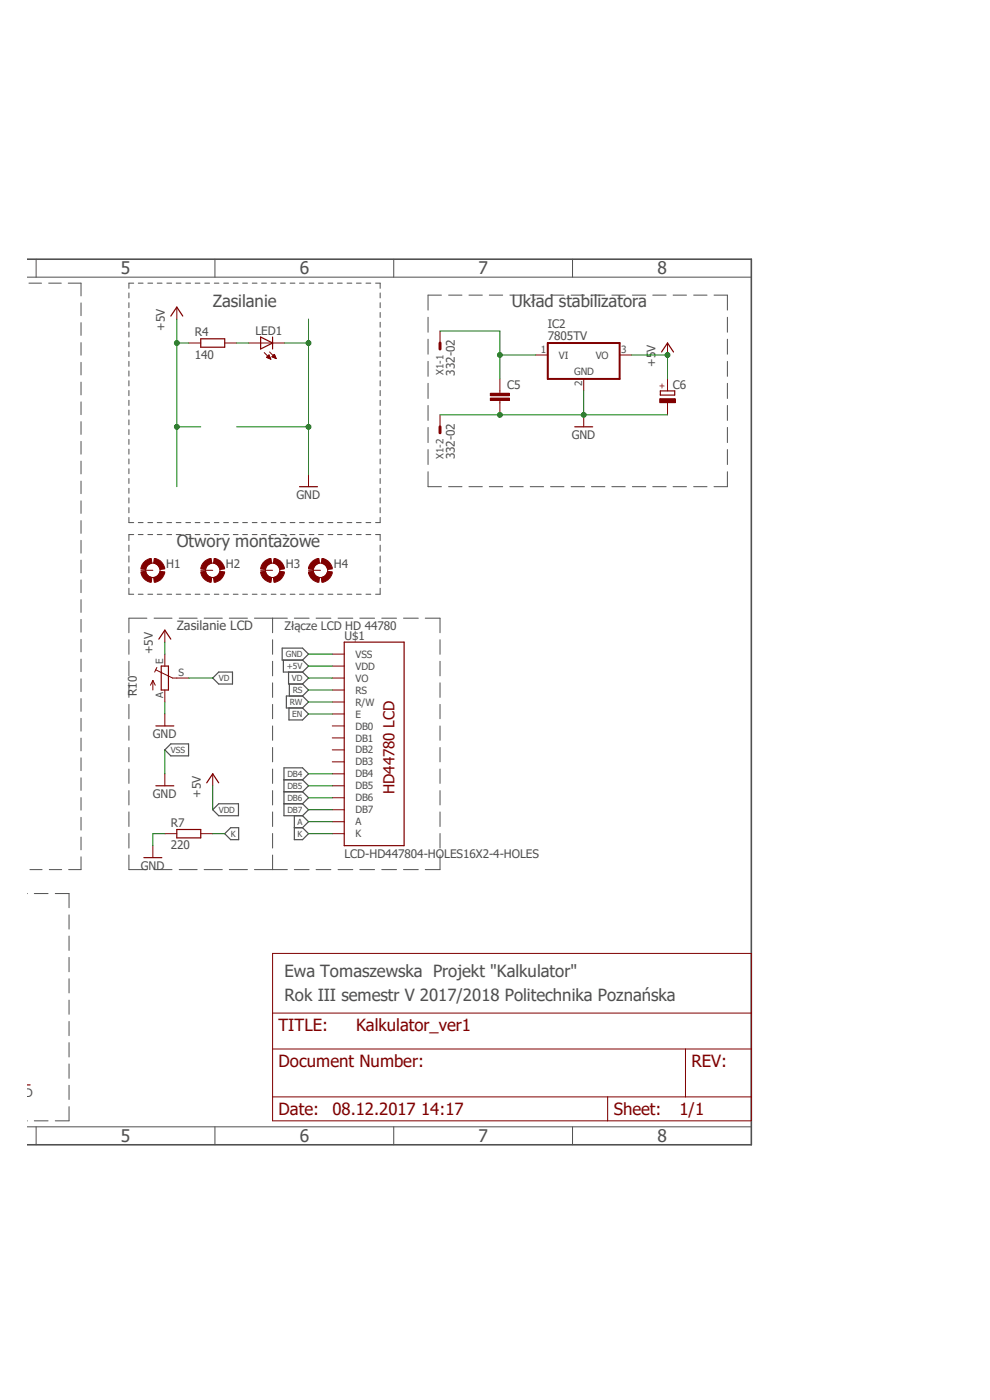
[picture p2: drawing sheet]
<svg xmlns="http://www.w3.org/2000/svg" width="210mm" height="297mm" viewBox="0 0 210 297" stroke-linecap="round" stroke-linejoin="round" font-family="sans-serif">
<path d="M159.7 54.7l-154 94.3M5.7 148.9l154 94.3" fill="none" stroke="#fff" stroke-width=".21"/>
<g fill="none" stroke="#505050" stroke-width=".21">
<path d="M5.7 58.8h153.7M7.7 55v3.8M45.6 55v3.8M83.5 55v3.8M121.5 55v3.8M6.1 60.1h2.7M10.3 60.1h2.7M14.5 60.1h2.7v2.7M17.2 64.3v2.7M17.2 68.5v2.7M17.2 72.7v2.7M17.2 76.9v2.6"/>
<path d="M27.3 62.1v1.1M27.3 64.2v1.1M27.3 66.3v1.1M27.3 68.4v1M27.3 70.4v1.1M27.3 72.5v1.1M27.3 74.6v1M27.3 76.7v1M27.3 78.7v1.1M28.4 60.1h-1.1v1.1M29.3 60.1h1.1M31.4 60.1h1"/>
<path d="M33.4 60.1h1M35.4 60.1h1M37.4 60.1h1M39.4 60.1h1M41.4 60.1h1M43.4 60.1h1M45.5 60.1h.9M47.5 60.1h1M49.5 60.1h1M51.5 60.1h1M53.5 60.1h1M55.5 60.1h1"/>
<path d="M57.5 60.1h1M59.5 60.1h1M61.6 60.1h1M63.5 60.1h1.1M65.6 60.1h1M67.6 60.1h1M69.6 60.1h1M71.6 60.1h1M73.6 60.1h1M75.6 60.1h1M77.6 60.1h1.1M79.7 60.1h.9v1.1"/>
<path d="M80.6 62.1v1.1M80.6 64.2v1.1M80.6 66.3v1.1M80.6 68.4v1M80.6 70.4v1.1M80.6 72.5v1.1M80.6 74.6v1M80.6 76.7v1M80.6 78.7v1.1M90.8 67.3v3.2M90.8 72v3.1M90.8 76.7v3.1"/>
<path d="M93.6 62.6h-2.8v3.2M95.2 62.6h2.8M99.5 62.6h2.8M103.8 62.6h2.8M108.2 62.6h2.8M112.5 62.6h2.8M116.8 62.6h2.8M121.2 62.6h2.8M125.5 62.6h2.8M129.8 62.6h2.8M134.2 62.6h2.8M138.5 62.6h2.8"/>
<path d="M142.8 62.6h2.8M147.2 62.6h2.8M151.5 62.6h2.8v3.2M154.3 67.3v3.2M154.3 72v3.1M154.3 76.7v3.1M17.2 81.1v2.7M17.2 85.3v2.7M17.2 89.5v2.7M17.2 93.6v2.8M17.2 97.8v2.7M27.3 80.8v1.1"/>
<path d="M27.3 82.8v1.1M27.3 84.9v1.1M27.3 87v1.1M27.3 89.1v1M27.3 91.1v1.1M27.3 93.2v1.1M27.3 95.3v1.1M27.3 97.4v1M27.3 99.4v1.1M80.6 80.8v1.1M80.6 82.8v1.1M80.6 84.9v1.1"/>
<path d="M80.6 87v1.1M80.6 89.1v1M80.6 91.1v1.1M80.6 93.2v1.1M80.6 95.3v1.1M80.6 97.4v1M80.6 99.4v1.1M90.8 81.3v3.2M90.8 86v3.2M90.8 90.7v3.2M90.8 95.4v3.2M154.3 81.3v3.2"/>
<path d="M154.3 86v3.2M154.3 90.7v3.2M154.3 95.4v3.2M17.2 102.1v2.6M17.2 106.3v2.6M17.2 110.4v2.8M17.2 114.6v2.7M17.2 118.8v2.7M27.3 101.5v1.1M27.3 103.6v1M27.3 105.6v1.1M27.3 107.7v1.1"/>
<path d="M27.3 109.8v1.1h1.1M27.3 115.7v1.3M27.3 117.9v1.4M28.4 113.4h-1.1v1.3M29.3 110.9h1.1M29.3 113.4h1.1M31.4 110.9h1M31.4 113.4h1M33.4 110.9h1M33.4 113.4h1M35.4 110.9h1M35.4 113.4h1"/>
<path d="M37.4 110.9h1M37.4 113.4h1M39.4 110.9h1M39.4 113.4h1M41.4 110.9h1M41.4 113.4h1M43.4 110.9h1M43.4 113.4h1M45.5 110.9h.9M45.5 113.4h.9M47.5 110.9h1M47.5 113.4h1"/>
<path d="M49.5 110.9h1M49.5 113.4h1M51.5 110.9h1M51.5 113.4h1M53.5 110.9h1M53.5 113.4h1M55.5 110.9h1M55.5 113.4h1M57.5 110.9h1M57.5 113.4h1M59.5 110.9h1M59.5 113.4h1"/>
<path d="M61.6 110.9h1M61.6 113.4h1M63.5 110.9h1.1M63.5 113.4h1.1M65.6 110.9h1M65.6 113.4h1M67.6 110.9h1M67.6 113.4h1M69.6 110.9h1M69.6 113.4h1M71.6 110.9h1M71.6 113.4h1"/>
<path d="M73.6 110.9h1M73.6 113.4h1M75.6 110.9h1M75.6 113.4h1M77.6 110.9h1.1M77.6 113.4h1.1M79.7 113.4h.9v1.3M80.6 109.8v1.1h-.9M80.6 101.5v1.1M80.6 103.6v1M80.6 105.6v1.1M80.6 107.7v1.1"/>
<path d="M80.6 115.7v1.3M80.6 117.9v1.4M90.8 100.1v3.2h2.8M95.2 103.3h2.8M99.5 103.3h2.8M103.8 103.3h2.8M108.2 103.3h2.8M112.5 103.3h2.8M116.8 103.3h2.8M121.2 103.3h2.8M125.5 103.3h2.8M129.8 103.3h2.8"/>
<path d="M134.2 103.3h2.8M138.5 103.3h2.8M142.8 103.3h2.8M147.2 103.3h2.8M154.3 100.1v3.2h-2.8M17.2 123v2.7M17.2 127.2v2.7M17.2 131.4v2.7M17.2 135.6v2.7M17.2 139.8v2.7M27.3 120.2v1.3M27.3 122.5v1.3"/>
<path d="M27.3 124.8v1.3h1.1M27.3 135.7v3.1M29.3 126.1h1.1M31.2 131.1h-3.9v3.1M31.4 126.1h1M32.7 131.1h3.8M33.4 126.1h1M35.4 126.1h1M37.4 126.1h1M38 131.1h3.8M39.4 126.1h1M41.4 126.1h1"/>
<path d="M43.3 131.1h3.9M43.4 126.1h1M45.5 126.1h.9M47.5 126.1h1M48.6 131.1h3.9M49.5 126.1h1M51.5 126.1h1M53.5 126.1h1M54 131.1h7M55.5 126.1h1M57.5 126.1h1M57.8 131.1v3.1"/>
<path d="M57.8 135.7v3.1M59.5 126.1h1M61.6 126.1h1M62.4 131.1h3.2M63.5 126.1h1.1M65.6 126.1h1M67.1 131.1h3.1M67.6 126.1h1M69.6 126.1h1M71.6 126.1h1M71.7 131.1h3.1M73.6 126.1h1"/>
<path d="M75.6 126.1h1M76.3 131.1h3.2M77.6 126.1h1.1M80.6 120.2v1.3M80.6 122.5v1.3M80.6 124.8v1.3h-.9M81 131.1h3.1M85.6 131.1h3.1M90.2 131.1h3.1v3.1M93.3 135.7v3.1M17.2 144v2.7M17.2 148.2v2.7"/>
<path d="M17.2 152.4v2.7M17.2 156.6v2.7M27.3 140.3v3.1M27.3 144.9v3.1M27.3 149.4v3.1M27.3 154v3.1M27.3 158.6v3M57.8 140.3v3.1M57.8 144.9v3.1M57.8 149.4v3.1M57.8 154v3.1M57.8 158.6v3"/>
<path d="M93.3 140.3v3.1M93.3 144.9v3.1M93.3 149.4v3.1M93.3 154v3.1M93.3 158.6v3M17.2 160.8v2.7M17.2 165v2.7M17.2 169.2v2.7M17.2 173.4v2.7M17.2 177.6v2.7M27.3 163.2v3M27.3 167.7v3.1"/>
<path d="M27.3 172.3v3M27.3 176.8v3.1M57.8 163.2v3M57.8 167.7v3.1M57.8 172.3v3M57.8 176.8v3.1M93.3 163.2v3M93.3 167.7v3.1M93.3 172.3v3M93.3 176.8v3.1M5.7 189.6h.1M6.3 184.5h2.6"/>
<path d="M7.3 189.6h2.9M10.5 184.5h2.6M11.7 189.6h2.9v3M14.6 194.1v3M14.6 198.6v3M17.2 181.8v2.7h-2.6M27.3 181.4v3.1h3.9M32.7 184.5h3.8M38 184.5h3.8M43.3 184.5h3.9M48.6 184.5h3.9M54 184.5h7"/>
<path d="M57.8 181.4v3.1M62.4 184.5h3.2M67.1 184.5h3.1M71.7 184.5h3.1M76.3 184.5h3.2M81 184.5h3.1M85.6 184.5h3.1M93.3 181.4v3.1h-3.1M14.6 203.1v3.1M14.6 207.6v3.1M14.6 212.2v3M14.6 216.7v3"/>
<path d="M5.7 239.1h153.7M5.7 237.8h.1M7.3 237.8h2.9M7.7 239.1v3.8M14.6 234.8v3h-2.9M14.6 221.2v3M14.6 225.7v3.1M14.6 230.3v3M45.6 239.1v3.8M83.5 239.1v3.8M121.5 239.1v3.8"/>
</g>
<path d="M5.7 55h153.7v187.9h-153.7" fill="none" stroke="#505050" stroke-width=".34"/>
<g fill="none" stroke="#505050" stroke-width=".25">
<path d="M59.9 137.5h4.3l1.2 1.3-1.2 1.2h-4.3zM36.2 157.8h3.8v2.6h-3.8l-1.2-1.3zM45.1 143.8l1.3-1.2h2.9v2.5h-2.9zM60.1 140v2.6h4.1M61.2 142.6v2.5h3M61.3 150.2v2.5h2.9l1.2-1.2-1.2-1.3M61.4 145.1v2.6M64.2 140l1.2 1.3-1.2 1.3M64.2 147.7h-3.5v2.5h3.5M64.2 147.7l1.2 1.2-1.2 1.3M64.2 145.1l1.2 1.3-1.2 1.3M64.2 142.6l1.2 1.2-1.2 1.3"/>
<path d="M46.4 170.5h4.2v2.6h-4.2l-1.3-1.3zM47.7 176.9l1.2-1.3h1.7v2.5h-1.7zM60.2 170.5h4M60.2 168h4M60.2 165.4h4M62.4 175.6h1.8M62.4 173.1v5h1.8l1.2-1.2-1.2-1.3M64.2 173.1l1.2 1.2-1.2 1.3M64.2 165.4l1.2-1.2-1.2-1.3h-4v10.2h4M64.2 170.5l1.2 1.3-1.2 1.3M64.2 168l1.2 1.2-1.2 1.3M64.2 165.4l1.2 1.3-1.2 1.3"/>
</g>
<path d="M36.2 67.1l1.3-1.9 1.3 1.9M42.6 71.9h5.1v1.8h-5.1zM55.3 71.5l2.5 1.3-2.5 1.2zM57.8 71.5v2.5M63.5 103.3h3.9M33.1 154h3.8M33.1 166.7h3.8M37.5 176h5.1v1.8h-5.1zM43.9 166.1l1.2-1.9 1.3 1.9M30.5 181.9h3.8M5.7 230.2h.7" fill="none" stroke="#800000" stroke-width=".25"/>
<g fill="none" stroke="#800000" stroke-width=".21">
<path d="M37.5 65.2v2.5M40 72.8h2.6M47.7 72.8h2.5M52.7 72.8h7.7M56 74.8l1.4 1.4M56.6 75.8h.6M56.6 75.9h.7M56.7 75.7h.5M56.8 75.6h.3M56.9 75.9h.4M56.9 75.5h.2M56.9 75.4h.2"/>
<path d="M57 75.3h.1M57.1 75.3l-.5 .5 .8 .4M57.1 75.3l.3 .9M57.1 76h.3M57.2 74.7l1.4 1.4M57.3 76.1h.1M57.7 75.7h.7M57.7 75.7l.9 .4M57.8 75.6h.6M57.9 75.8h.6M57.9 75.5h.4M58 75.4h.3"/>
<path d="M58 75.3h.3M58.1 75.9h.4M58.1 75.2h.1M58.2 75.2l-.5 .5M58.2 75.2l.4 .9M58.3 75.9h.2M58.5 76h.1M106 82.9v.5M106 85v.5M65.4 100.7v2.6M35 151.5v2.5M32.4 179.4v2.5"/>
<path d="M35 164.2v2.5M35 176.9h2.5M42.6 176.9h2.5M45.1 164.2v2.5"/>
</g>
<path d="M104 84.5h4.1v.5h-4.1z" fill-rule="evenodd" fill="#800000"/>
<path d="M104 84.5h4.1v.5h-4.1z" fill="none" stroke="#800000" stroke-width=".21"/>
<path d="M104 83.4h4.1v.5h-4.1z" fill-rule="evenodd" fill="#800000"/>
<path d="M104 83.4h4.1v.5h-4.1zM106 80.4v2.5M106 85.5v2.5" fill="none" stroke="#800000" stroke-width=".21"/>
<path d="M140.1 82.9h3v.9h-3z" fill="none" stroke="#800000" stroke-width=".25"/>
<path d="M140 84.6h3.3v.8h-3.3z" fill-rule="evenodd" fill="#800000"/>
<path d="M93.3 70.2v2.6M141.6 72.8v2.5M93.3 88v2.6M123.8 88v2.6M140 84.6h3.3v.8h-3.3zM141.6 80.4v2.5M141.6 85.5v2.5" fill="none" stroke="#800000" stroke-width=".21"/>
<path d="M140.3 74.7l1.3-1.9 1.3 1.9M121.9 90.6h3.8" fill="none" stroke="#800000" stroke-width=".25"/>
<path d="M93.3 72.8v1.2M93.3 90.6v1.2" fill="none" stroke="#800000" stroke-width=".64"/>
<path d="M32.7 118.5a2.44 2.44 0 0 1 2.3 2.2l-1 .1a1.68 1.68 0 0 0-1.4-1.3z" fill-rule="evenodd" fill="#800000"/>
<path d="M32.7 118.5a2.44 2.44 0 0 1 2.3 2.2l-1 .1a1.68 1.68 0 0 0-1.4-1.3z" fill="none" stroke="#800000" stroke-width=".21"/>
<path d="M30.8 119l1.3-.5 .1 1a1.57 1.57 0 0 0-1.3 1.3l-1-.1a2.35 2.35 0 0 1 .9-1.7z" fill-rule="evenodd" fill="#800000"/>
<path d="M30.8 119l1.3-.5 .1 1a1.57 1.57 0 0 0-1.3 1.3l-1-.1a2.35 2.35 0 0 1 .9-1.7z" fill="none" stroke="#800000" stroke-width=".21"/>
<path d="M29.9 121.3l1-.1a1.57 1.57 0 0 0 1.3 1.4l-.1 .9a2.45 2.45 0 0 1-2.2-2.2z" fill-rule="evenodd" fill="#800000"/>
<path d="M29.9 121.3l1-.1a1.57 1.57 0 0 0 1.3 1.4l-.1 .9a2.45 2.45 0 0 1-2.2-2.2z" fill="none" stroke="#800000" stroke-width=".21"/>
<path d="M32.6 122.6a1.68 1.68 0 0 0 1.4-1.4l1 .1a2.57 2.57 0 0 1-2.3 2.2z" fill-rule="evenodd" fill="#800000"/>
<g fill="none" stroke="#800000" stroke-width=".21">
<path d="M29.9 121h2.5M32.6 122.6a1.68 1.68 0 0 0 1.4-1.4l1 .1a2.57 2.57 0 0 1-2.3 2.2z"/>
<circle cx="32.4" cy="121" r="1.53"/>
</g>
<path d="M45.4 118.5a2.44 2.44 0 0 1 2.3 2.2l-1 .1a1.68 1.68 0 0 0-1.4-1.3z" fill-rule="evenodd" fill="#800000"/>
<path d="M45.4 118.5a2.44 2.44 0 0 1 2.3 2.2l-1 .1a1.68 1.68 0 0 0-1.4-1.3z" fill="none" stroke="#800000" stroke-width=".21"/>
<path d="M43.5 119l1.3-.5 .1 1a1.57 1.57 0 0 0-1.3 1.3l-1-.1a2.35 2.35 0 0 1 .9-1.7z" fill-rule="evenodd" fill="#800000"/>
<path d="M43.5 119l1.3-.5 .1 1a1.57 1.57 0 0 0-1.3 1.3l-1-.1a2.35 2.35 0 0 1 .9-1.7z" fill="none" stroke="#800000" stroke-width=".21"/>
<path d="M42.6 121.3l1-.1a1.57 1.57 0 0 0 1.3 1.4l-.1 .9a2.45 2.45 0 0 1-2.2-2.2z" fill-rule="evenodd" fill="#800000"/>
<path d="M42.6 121.3l1-.1a1.57 1.57 0 0 0 1.3 1.4l-.1 .9a2.45 2.45 0 0 1-2.2-2.2z" fill="none" stroke="#800000" stroke-width=".21"/>
<path d="M45.3 122.6a1.68 1.68 0 0 0 1.4-1.4l1 .1a2.57 2.57 0 0 1-2.3 2.2z" fill-rule="evenodd" fill="#800000"/>
<g fill="none" stroke="#800000" stroke-width=".21">
<path d="M42.6 121h2.5M45.3 122.6a1.68 1.68 0 0 0 1.4-1.4l1 .1a2.57 2.57 0 0 1-2.3 2.2z"/>
<circle cx="45.1" cy="121" r="1.53"/>
</g>
<path d="M58.1 118.5a2.37 2.37 0 0 1 2.2 2.2l-.9 .1a1.68 1.68 0 0 0-1.4-1.3z" fill-rule="evenodd" fill="#800000"/>
<path d="M58.1 118.5a2.37 2.37 0 0 1 2.2 2.2l-.9 .1a1.68 1.68 0 0 0-1.4-1.3z" fill="none" stroke="#800000" stroke-width=".21"/>
<path d="M56.2 119l1-.5h.3l.1 1a1.57 1.57 0 0 0-1.3 1.3l-1-.1a2.35 2.35 0 0 1 .9-1.7z" fill-rule="evenodd" fill="#800000"/>
<path d="M56.2 119l1-.5h.3l.1 1a1.57 1.57 0 0 0-1.3 1.3l-1-.1a2.35 2.35 0 0 1 .9-1.7z" fill="none" stroke="#800000" stroke-width=".21"/>
<path d="M55.3 121.3l1-.1a1.57 1.57 0 0 0 1.3 1.4l-.1 .9a2.45 2.45 0 0 1-2.2-2.2z" fill-rule="evenodd" fill="#800000"/>
<path d="M55.3 121.3l1-.1a1.57 1.57 0 0 0 1.3 1.4l-.1 .9a2.45 2.45 0 0 1-2.2-2.2z" fill="none" stroke="#800000" stroke-width=".21"/>
<path d="M58 122.6a1.68 1.68 0 0 0 1.4-1.4l.9 .1a2.45 2.45 0 0 1-2.2 2.2z" fill-rule="evenodd" fill="#800000"/>
<g fill="none" stroke="#800000" stroke-width=".21">
<path d="M55.3 121h2.5M58 122.6a1.68 1.68 0 0 0 1.4-1.4l.9 .1a2.45 2.45 0 0 1-2.2 2.2z"/>
<circle cx="57.8" cy="121" r="1.53"/>
</g>
<path d="M68.3 118.5a2.45 2.45 0 0 1 2.2 2.2l-1 .1a1.68 1.68 0 0 0-1.3-1.3z" fill-rule="evenodd" fill="#800000"/>
<path d="M68.3 118.5a2.45 2.45 0 0 1 2.2 2.2l-1 .1a1.68 1.68 0 0 0-1.3-1.3z" fill="none" stroke="#800000" stroke-width=".21"/>
<path d="M66.4 119l1-.5h.2l.2 1a1.68 1.68 0 0 0-1.4 1.3l-1-.1a2.35 2.35 0 0 1 1-1.7z" fill-rule="evenodd" fill="#800000"/>
<path d="M66.4 119l1-.5h.2l.2 1a1.68 1.68 0 0 0-1.4 1.3l-1-.1a2.35 2.35 0 0 1 1-1.7z" fill="none" stroke="#800000" stroke-width=".21"/>
<path d="M65.4 121.3l1-.1a1.68 1.68 0 0 0 1.4 1.4l-.2 .9a2.45 2.45 0 0 1-2.2-2.2z" fill-rule="evenodd" fill="#800000"/>
<path d="M65.4 121.3l1-.1a1.68 1.68 0 0 0 1.4 1.4l-.2 .9a2.45 2.45 0 0 1-2.2-2.2z" fill="none" stroke="#800000" stroke-width=".21"/>
<path d="M68.2 122.6a1.68 1.68 0 0 0 1.3-1.4l1 .1a2.45 2.45 0 0 1-2.2 2.2z" fill-rule="evenodd" fill="#800000"/>
<g fill="none" stroke="#800000" stroke-width=".21">
<path d="M113.7 75.3h2.5M131.4 75.3h2.6M123.8 80.4v2.5M35 133.7v2.5M35 138.8v2.5M65.4 121h2.6M68.2 122.6a1.68 1.68 0 0 0 1.3-1.4l1 .1a2.45 2.45 0 0 1-2.2 2.2zM70.5 138.8h2.5M32.4 144.4v2M32.4 144.4l-.5 1M32.4 144.4l.5 1M33.1 142.1l3.5 1.7h3.4"/>
<path d="M33.3 141.6l-.5 1M35 146.4v2.5M70.5 143.8h2.5M70.5 154h2.5M70.5 156.5h2.5M70.5 159.1h2.5M70.5 151.5h2.5M70.5 148.9h2.5M70.5 146.4h2.5M70.5 141.3h2.5M70.5 174.3h2.5M70.5 161.6h2.5"/>
<path d="M70.5 164.2h2.5M70.5 166.7h2.5M70.5 169.2h2.5M70.5 171.8h2.5M70.5 176.9h2.5M57.8 202.3h101.6v35.5h-101.6zM57.8 214.9h101.6M57.8 222.5h101.6M57.8 232.7h101.6M128.9 232.7v5.1M145.4 222.5v10.2"/>
<circle cx="68" cy="121" r="1.53"/>
</g>
<path d="M33.7 135.6l1.3-1.9 1.2 1.9M73 136.2h12.7v43.2h-12.7zM34.2 141.3h1.5v5.1h-1.5z" fill="none" stroke="#800000" stroke-width=".25"/>
<path d="M116.2 72.8h15.2v7.6h-15.2z" fill="none" stroke="#800000" stroke-width=".42"/>
<path d="M37.5 67.7v35.6M37.5 90.6h5.1" fill="none" stroke="#008000" stroke-width=".21"/>
<circle cx="37.5" cy="90.6" r=".51" fill="#008000"/>
<g fill="none" stroke="#008000" stroke-width=".21">
<path d="M37.5 72.8h2.5"/>
<circle cx="37.5" cy="90.6" r=".51"/>
</g>
<circle cx="37.5" cy="72.8" r=".51" fill="#008000"/>
<g fill="none" stroke="#008000" stroke-width=".21">
<path d="M134 75.3h7.6v5.1"/>
<circle cx="37.5" cy="72.8" r=".51"/>
</g>
<circle cx="141.6" cy="75.3" r=".51" fill="#008000"/>
<g fill="none" stroke="#008000" stroke-width=".21">
<path d="M65.4 67.7v33M50.2 90.6h15.2M35 136.2v2.6M65.4 141.3h5.1"/>
<circle cx="141.6" cy="75.3" r=".51"/>
</g>
<circle cx="65.4" cy="90.6" r=".51" fill="#008000"/>
<g fill="none" stroke="#008000" stroke-width=".21">
<path d="M60.4 72.8h5"/>
<circle cx="65.4" cy="90.6" r=".51"/>
</g>
<circle cx="65.4" cy="72.8" r=".51" fill="#008000"/>
<g fill="none" stroke="#008000" stroke-width=".21">
<path d="M106 88h35.6M123.8 82.9v5.1M35 148.9v2.6M35 176.9h-2.6v2.5"/>
<circle cx="65.4" cy="72.8" r=".51"/>
</g>
<circle cx="123.8" cy="88" r=".51" fill="#008000"/>
<g fill="none" stroke="#008000" stroke-width=".21">
<path d="M93.3 88h12.7"/>
<circle cx="123.8" cy="88" r=".51"/>
</g>
<circle cx="106" cy="88" r=".51" fill="#008000"/>
<g fill="none" stroke="#008000" stroke-width=".21">
<path d="M50.2 72.8h2.5M93.3 70.2h12.7v10.2M106 75.3h7.7M65.4 138.8h5.1M35 159.1v5.1M40 143.8h5.1M65.4 151.5h5.1M65.4 148.9h5.1M65.4 146.4h5.1M65.4 143.8h5.1M45.1 176.9h2.6M45.1 166.7v5.1"/>
<path d="M65.4 176.9h5.1M65.4 174.3h5.1M65.4 171.8h5.1M65.4 169.2h5.1M65.4 166.7h5.1M65.4 164.2h5.1"/>
<circle cx="106" cy="88" r=".51"/>
</g>
<circle cx="106" cy="75.3" r=".51" fill="#008000"/>
<circle cx="106" cy="75.3" r=".51" fill="none" stroke="#008000" stroke-width=".21"/>
<g font-size="3.7" fill="#505050">
<text x="25.7" y="58.2">5</text>
<text x="63.6" y="58.2">6</text>
<text x="101.5" y="58.2">7</text>
<text x="139.4" y="58.2">8</text>
<text x="25.7" y="242.3">5</text>
<text x="63.6" y="242.3">6</text>
<text x="101.5" y="242.3">7</text>
<text x="139.4" y="242.3">8</text>
</g>
<g font-size="3.6" fill="#505050">
<text x="45.1" y="65.2">Zasilanie</text>
<text x="108.6" y="65.2">Układ stabilizatora</text>
<text x="37.5" y="116">Otwory montażowe</text>
<text x="60.4" y="207.4">Ewa Tomaszewska Projekt &quot;Kalkulator&quot;</text>
<text x="60.4" y="212.4">Rok III semestr V 2017/2018 Politechnika Poznańska</text>
</g>
<g font-size="3.6" fill="#800000">
<text x="59.1" y="218.7">TITLE:</text>
<text x="75.6" y="218.7">Kalkulator_ver1</text>
<text x="59.1" y="226.4">Document Number:</text>
<text x="146.7" y="226.4">REV:</text>
<text x="59.1" y="236.5">Date:</text>
<text x="70.5" y="236.5">08.12.2017 14:17</text>
<text x="130.2" y="236.5">Sheet:</text>
<text x="144.2" y="236.5">1/1</text>
</g>
<text font-size="3.2" fill="#800000" x="83.7" y="168.5" transform="rotate(-90 83.7 168.5)">HD44780 LCD</text>
<text font-size="2.7" fill="#505050" x="37.5" y="133.7">Zasilanie LCD</text>
<g font-size="2.5" fill="#505050">
<text x="35" y="70.2" transform="rotate(-90 35 70.2)">+5V</text>
<text x="41.3" y="71.3">R4</text>
<text x="54.2" y="71">LED1</text>
<text x="116.2" y="69.6">IC2</text>
<text x="41.3" y="76.1">140</text>
<text x="116.2" y="72.1">7805TV</text>
<text x="139.1" y="77.9" transform="rotate(-90 139.1 77.9)">+5V</text>
<text x="96.5" y="79.7" transform="rotate(-90 96.5 79.7)">332-02</text>
<text x="107.6" y="82.6">C5</text>
<text x="142.7" y="82.5">C6</text>
<text x="121.3" y="93.1">GND</text>
<text x="96.5" y="97.5" transform="rotate(-90 96.5 97.5)">332-02</text>
<text x="62.9" y="105.8">GND</text>
<text x="35.2" y="120.4">H1</text>
<text x="47.9" y="120.4">H2</text>
<text x="60.6" y="120.4">H3</text>
<text x="70.8" y="120.4">H4</text>
<text x="60.4" y="133.7">Złącze LCD HD 44780</text>
<text x="73.1" y="135.7">U$1</text>
<text x="32.4" y="138.8" transform="rotate(-90 32.4 138.8)">+5V</text>
<text x="29" y="147.7" transform="rotate(-90 29 147.7)">R10</text>
<text x="32.4" y="156.5">GND</text>
<text x="32.4" y="169.3">GND</text>
<text x="42.6" y="169.3" transform="rotate(-90 42.6 169.3)">+5V</text>
<text x="36.2" y="175.4">R7</text>
<text x="29.9" y="184.5">GND</text>
<text x="36.2" y="180.2">220</text>
<text x="73.1" y="182">LCD-HD447804-HOLES16X2-4-HOLES</text>
<text x="1.9" y="232.7">GND</text>
</g>
<g font-size="2.1" fill="#505050">
<text x="114.7" y="75">1</text>
<text x="118.5" y="76.1">VI</text>
<text x="126.4" y="76.1">VO</text>
<text x="131.8" y="75">3</text>
<text x="94.1" y="79.6" transform="rotate(-90 94.1 79.6)">X1-1</text>
<text x="121.8" y="79.6">GND</text>
<text x="123.5" y="81.9" transform="rotate(-90 123.5 81.9)">2</text>
<text x="94.1" y="97.4" transform="rotate(-90 94.1 97.4)">X1-2</text>
<text x="34.6" y="141" transform="rotate(-90 34.6 141)">E</text>
<text x="37.8" y="143.5">S</text>
<text x="75.4" y="142.1">VDD</text>
<text x="75.4" y="139.5">VSS</text>
<text x="34.6" y="148" transform="rotate(-90 34.6 148)">A</text>
<text x="75.4" y="149.7">R/W</text>
<text x="75.4" y="147.2">RS</text>
<text x="75.4" y="144.6">VO</text>
<text x="75.4" y="154.8">DB0</text>
<text x="75.4" y="152.2">E</text>
<text x="75.4" y="157.3">DB1</text>
<text x="75.4" y="159.9">DB2</text>
<text x="75.4" y="162.4">DB3</text>
<text x="75.4" y="164.9">DB4</text>
<text x="75.4" y="167.5">DB5</text>
<text x="75.4" y="170">DB6</text>
<text x="75.4" y="172.6">DB7</text>
<text x="75.4" y="175.1">A</text>
<text x="75.4" y="177.6">K</text>
</g>
<text font-size="1.8" fill="#800000" x="141" y="82.5" transform="rotate(-90 141 82.5)">+</text>
<g font-size="1.8" fill="#505050">
<text x="60.6" y="139.4">GND</text>
<text x="60.8" y="141.9">+5V</text>
<text x="46.4" y="144.5">VD</text>
<text x="61.5" y="149.6">RW</text>
<text x="61.9" y="144.5">VD</text>
<text x="62.1" y="147">RS</text>
<text x="62" y="152.1">EN</text>
<text x="36.2" y="159.7">VSS</text>
<text x="61" y="167.3">DB5</text>
<text x="61" y="164.8">DB4</text>
<text x="46.4" y="172.4">VDD</text>
<text x="61" y="172.4">DB7</text>
<text x="61" y="169.9">DB6</text>
<text x="48.9" y="177.5">K</text>
<text x="63.1" y="177.5">K</text>
<text x="63.1" y="175">A</text>
</g>
</svg>
